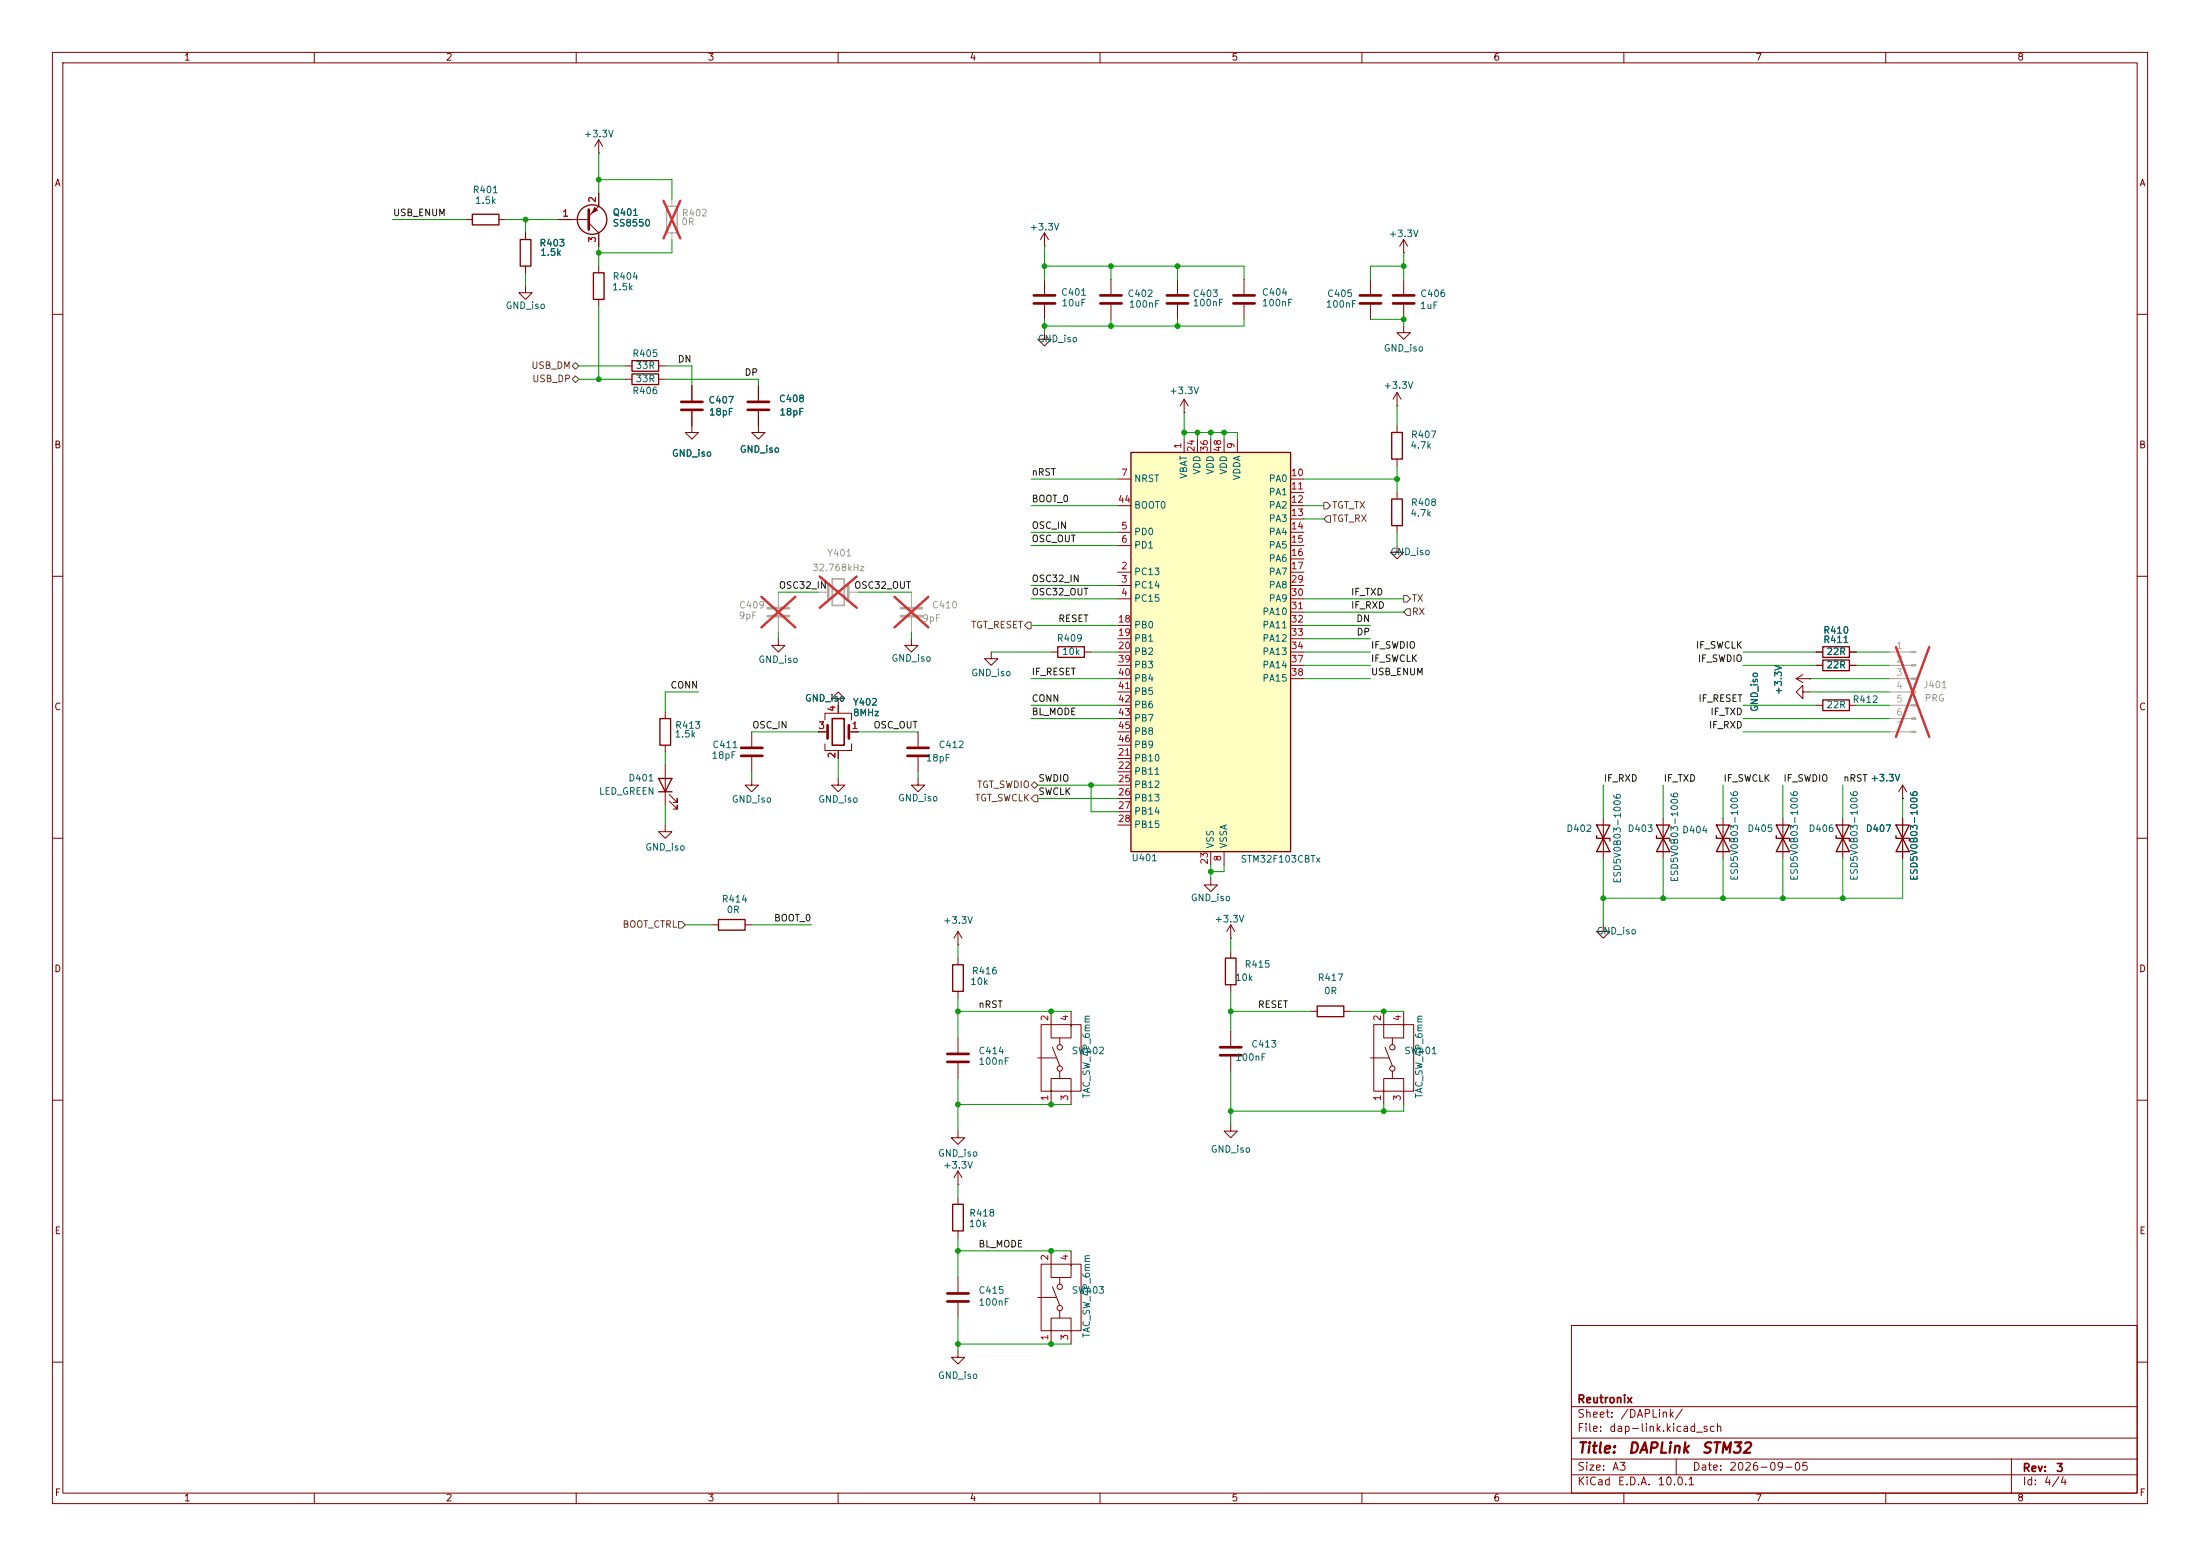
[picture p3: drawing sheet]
<svg xmlns="http://www.w3.org/2000/svg" width="420mm" height="297mm" viewBox="0 0 420 297" stroke-linecap="round" stroke-linejoin="round" font-family="sans-serif">
<g fill="none" stroke="#840000" stroke-width=".19">
<path d="M10 10h400v277h-400zM12 12h396v273h-396zM60 10v2M110 10v2M160 10v2M210 10v2M260 10v2M310 10v2M360 10v2M114.3 29.2h.1M114.3 36.8v2.6l-1.9 1.9M114.3 26.7v2.5"/>
<path d="M114.3 26.7l-.8 1.2M114.3 26.7l.8 1.2M88.9 41.9h1.3M95.2 41.9h1.3M100.3 54.6v1.3h-1.2l1.2 1.3 1.3-1.3h-1.3M106.7 41.9h5.7M112.4 42.5l1.9 2v2.5M199.4 47h.1M199.4 44.5l-.8 1.2M199.4 44.5l.8 1.2M199.4 44.5v2.5M10 60h2"/>
<path d="M408 60h2M10 110h2M408 110h2M127 135.9v1.3M189.2 124.5v1.2h-1.2l1.2 1.3 1.3-1.3h-1.3M200.7 124.5h1.2M207 124.5h1.3M10 160h2M127 142.2v1.3M127 146.1v7.6M127.8 152.9l1.5 1.5v-.7v.7h-.8M127.8 151.6l1.5 1.6v-.8v.8h-.8"/>
<path d="M160 148.6v1.3h-1.3l1.3 1.2 1.3-1.2h-1.3M408 160h2M135.9 176.5h1.3M142.2 176.5h1.3M182.9 177.8v2.5M182.9 177.8l-.8 1.3M182.9 177.8l.7 1.3M231.1 167.6v1.3h-1.2l1.2 1.3 1.3-1.3h-1.3M234.9 179.1h.1M234.9 176.5l-.7 1.3M234.9 176.5l.8 1.3M234.9 176.5v2.6"/>
<path d="M182.9 180.3h.1M182.9 182.9v1.3M182.9 189.2v1.3M10 210h2M234.9 214.6v1.3h-1.2l1.2 1.3 1.3-1.3h-1.3M408 210h2M300 253h108v32h-108zM10 260h2M300 278.5h108M300 274.5h108M300 268.5h108M320 278.5v3"/>
<path d="M384 278.5v6.5M408 260h2M60 285v2M110 285v2M160 285v2M210 285v2M260 285v2M300 281.5h108M310 285v2M360 285v2"/>
</g>
<g fill="none" stroke="#840000" stroke-width=".25">
<path d="M90.2 40.9h5v2h-5zM126 137.2h2v5h-2zM201.9 123.4h5.1v2.1h-5.1zM125.7 148.6h2.6l-1.3 2.5zM125.7 151.1h2.6M137.2 175.5h5v2h-5zM181.9 184.2h2v5h-2z"/>
<circle cx="113" cy="41.9" r="2.82"/>
</g>
<path d="M112.4 40v3.8" fill="none" stroke="#840000" stroke-width=".51"/>
<path d="M113.5 39.6l.5 .5-1 .5z" fill="#840000" stroke="#840000" stroke-width=".19"/>
<path d="M172 116.1h4M172 117.6h4" fill="none" stroke="#a1a1a1" stroke-width=".51"/>
<path d="M174 113v2.8M174 117.9v2.8" fill="none" stroke="#a1a1a1" stroke-width=".19"/>
<path d="M170.8 113.9l6.4 5.9M177.2 113.9l-6.4 5.9" fill="none" stroke="#e12e31" stroke-width=".46"/>
<path d="M215.9 86.4h30.5v76.2h-30.5z" fill="#ffffc2"/>
<g fill="none" stroke="#840000" stroke-width=".25">
<path d="M99.3 45.7h2v5.1h-2zM113.3 52.1h2v5.1h-2zM120.6 68.8h5.1v2.1h-5.1zM120.6 71.4h5.1v2h-5.1zM215.9 86.4h30.5v76.2h-30.5zM265.7 95.3h2v5h-2zM265.7 82.6h2v5h-2zM348 126h5.1v2h-5.1zM348 123.4h5.1v2.1h-5.1zM348 133.6h5.1v2h-5.1zM304.8 159.5v.5h2.5v.5M304.8 157.5h2.5l-1.2 2.5z"/>
<path d="M316.2 159.5v.5h2.6v.5M316.2 157.5h2.6l-1.3 2.5zM327.7 159.5v.5h2.5v.5M327.7 157.5h2.5l-1.3 2.5zM339.1 159.5v.5h2.5v.5M339.1 157.5h2.5l-1.2 2.5zM350.5 159.5v.5h2.6v.5M350.5 157.5h2.6l-1.3 2.5zM361.9 159.5v.5h2.6v.5M361.9 157.5h2.6l-1.3 2.5zM306.1 160l1.2 2.6h-2.5zM317.5 160l1.3 2.6h-2.6z"/>
<path d="M328.9 160l1.3 2.6h-2.5zM340.4 160l1.2 2.6h-2.5zM351.8 160l1.3 2.6h-2.6zM363.2 160l1.3 2.6h-2.6zM233.9 182.9h2.1v5.1h-2.1zM251.5 192h5v2.1h-5zM181.9 229.9h2v5h-2z"/>
</g>
<g fill="none" stroke="#840000" stroke-width=".19">
<path d="M114.3 36.8v2.6M100.3 44.5v1.2M100.3 50.8v1.3M106.7 41.9h2.5M114.3 44.5v2.5M114.3 50.8v1.3M114.3 57.2v1.2M199.4 53.3v2.8M199.4 58.2v2.8M212.1 53.3v2.8M212.1 58.2v2.8M224.8 53.3v2.8"/>
<path d="M224.8 58.2v2.8M237.5 53.3v2.8M237.5 58.2v2.8M261.6 53.3v2.8M261.6 58.2v2.8M268 48.3h.1M268 45.7v2.6M268 53.3v2.8M268 58.2v2.8M268 45.7l-.8 1.3M268 45.7l.7 1.3M119.4 69.9h1.2"/>
<path d="M119.4 72.4h1.2M125.7 69.9h1.3M125.7 72.4h1.3M132.1 78.5v4.1h-1.3l1.3 1.2 1.2-1.2h-1.2M132.1 73.7v2.8M144.8 78.5v4.1h-1.3l1.3 1.2 1.2-1.2h-1.2M144.8 73.7v2.8M199.4 63.5v1.3h-1.3l1.3 1.2 1.3-1.2h-1.3M226.1 78.7h.1M226.1 76.2v2.5M226.1 76.2l-.8 1.3M226.1 76.2l.7 1.3"/>
<path d="M266.7 77.5h.1M266.7 74.9v2.6M266.7 74.9l-.8 1.3M266.7 74.9l.8 1.3M268 62.2v1.3h-1.3l1.3 1.3 1.2-1.3h-1.2M213.4 91.4h2.5M213.4 96.5h2.5M226.1 83.8v2.6M228.6 83.8v2.6M231.1 83.8v2.6M233.7 83.8v2.6M236.2 83.8v2.6"/>
<path d="M246.4 91.4h2.5M246.4 94h2.5M246.4 96.5h2.5M246.4 99.1h2.5M266.7 81.3v1.3M266.7 87.6v1.3M266.7 94v1.3M213.4 109.2h2.5M213.4 111.8h2.5M213.4 114.3h2.5M213.4 101.6h2.5M213.4 104.1h2.5"/>
<path d="M213.4 119.4h2.5M246.4 109.2h2.5M246.4 111.8h2.5M246.4 114.3h2.5M246.4 101.6h2.5M246.4 104.1h2.5M246.4 106.7h2.5M246.4 119.4h2.5M246.4 116.8h2.5M266.7 104.1v1.3h-1.3l1.3 1.3 1.3-1.3h-1.3M266.7 100.3v1.3M143.5 139.7v2.8"/>
<path d="M148.6 121.9v1.3h-1.3l1.3 1.3 1.3-1.3h-1.3M156.2 139.7h1.8M157.5 137.4v-1.3h5.1v1.3M160 133.4h-1.3l1.3-1.3 1.3 1.3h-1.3v2.7M162.1 139.7h1.7M174 121.9v1.3h-1.3l1.3 1.3 1.3-1.3h-1.3M175.3 139.7v2.8M213.4 121.9h2.5M213.4 124.5h2.5M213.4 127h2.5M213.4 129.5h2.5M213.4 132.1h2.5"/>
<path d="M213.4 134.6h2.5M213.4 137.2h2.5M213.4 139.7h2.5M246.4 121.9h2.5M246.4 124.5h2.5M246.4 127h2.5M246.4 129.5h2.5M342.9 129.5h2.5M342.9 129.5l1.3 .8M344.2 132.1v1.3l-1.3-1.3 1.3-1.3v1.3h1.2M344.2 128.8l-1.3 .7M345.4 129.5h.1"/>
<path d="M346.7 124.5h1.3M346.7 127h1.3M346.7 134.6h1.3M353.1 124.5h1.2M353.1 127h1.2M353.1 134.6h1.2M127 157.5v1.3h-1.3l1.3 1.2 1.3-1.2h-1.3M143.5 148.6v1.3h-1.3l1.3 1.2 1.3-1.2h-1.3M143.5 144.5v2.8M157.5 142v1.3h5.1v-1.3M160 143.3v1.5M175.3 148.6v1.3h-1.3l1.3 1.2 1.2-1.2h-1.2"/>
<path d="M175.3 144.5v2.8M213.4 144.8h2.5M213.4 147.3h2.5M213.4 149.9h2.5M213.4 152.4h2.5M213.4 154.9h2.5M213.4 157.5h2.5M213.4 142.2h2.5M306.1 156.2v7.6M317.5 156.2v7.6M328.9 156.2v7.6M340.4 156.2v7.6"/>
<path d="M351.8 156.2v7.6M363.2 152.4h.1M363.2 149.9l-.7 1.2M363.2 149.9l.8 1.2M363.2 149.9v2.5M363.2 156.2v7.6M231.1 162.6v2.5M233.7 162.6v2.5M306.1 176.5v1.3h-1.3l1.3 1.3 1.2-1.3h-1.2M182.9 198.1v2.8M198.8 195.6h7.6v12.7h-7.6zM200.7 193v5.1h3.8v-2.4v.1"/>
<path d="M200.9 199.9l1.4 3.6M202.3 198.1v1.3M204.5 193v2.6M234.9 181.6v1.3M234.9 188v1.2M234.9 196.9v2.7M250.2 193h1.3M256.5 193h1.3M262.3 195.6h7.6v12.7h-7.6zM264.2 193v5.1h3.8v-2.4v.1M264.4 199.9l1.4 3.6M265.8 198.1v1.3"/>
<path d="M268 193v2.6M182.9 215.9v1.3h-1.3l1.3 1.2 1.2-1.2h-1.2M182.9 202.9v2.8M198.1 201.9h3.6M200.7 208.2v.1v-2.4h3.8v2.5M200.7 208.3v2.5M202.3 204.5v1.4M204.5 208.3v2.5M234.9 201.7v2.8M261.6 201.9h3.6M264.2 208.2v.1v-2.4h3.8v2.5M264.2 208.3v2.5"/>
<path d="M265.8 204.5v1.4M268 208.3v2.5M182.9 226.1h.1M182.9 223.5l-.8 1.3M182.9 223.5l.7 1.3M182.9 223.5v2.6M182.9 228.6v1.3M182.9 234.9v1.3M200.7 238.8v5h3.8v-2.4v.2M204.5 238.8v2.5M182.9 257.8v1.3h-1.3l1.3 1.2 1.2-1.2h-1.2M182.9 243.8v2.8"/>
<path d="M182.9 248.7v2.8M198.1 247.6h3.6M198.8 241.3h7.6v12.7h-7.6zM200.7 253.9v.1v-2.4h3.8v2.5M200.7 254v2.5M200.9 245.6l1.4 3.6M202.3 243.8v1.3M202.3 250.2v1.4M204.5 254v2.5"/>
<circle cx="202.3" cy="199.9" r=".51"/>
<circle cx="265.8" cy="199.9" r=".51"/>
<circle cx="202.3" cy="204" r=".51"/>
<circle cx="265.8" cy="204" r=".51"/>
<circle cx="202.3" cy="245.6" r=".51"/>
<circle cx="202.3" cy="249.7" r=".51"/>
</g>
<path d="M127.3 39.4h2v5.1h-2z" fill="none" stroke="#a1a1a1" stroke-width=".25"/>
<g fill="none" stroke="#a1a1a1" stroke-width=".19">
<path d="M128.3 38.1v1.3M128.3 44.5v1.2M148.6 113v2.8M148.6 117.9v2.8M156.2 113h1.9M161.9 113h1.9M360.7 124.5h4.2M360.7 127h4.2M360.7 129.5h4.2M360.7 132.1h4.2M360.7 134.6h4.2M360.7 137.2h4.2"/>
<path d="M360.7 139.7h4.2"/>
</g>
<path d="M126.7 38.3l3.2 7.2M129.9 38.3l-3.2 7.2M145.4 113.9l6.4 5.9M151.8 113.9l-6.4 5.9M156.5 110l7.1 6M163.6 110l-7.1 6M361.9 123.5l6.4 17.1M368.3 123.5l-6.4 17.1" fill="none" stroke="#e12e31" stroke-width=".46"/>
<g fill="none" stroke="#840000" stroke-width=".51">
<path d="M197.4 56.4h4M197.4 57.9h4M210.1 56.4h4M210.1 57.9h4M222.8 56.4h4M222.8 57.9h4M235.5 56.4h4M235.5 57.9h4M259.6 56.4h4.1M259.6 57.9h4.1M265.9 56.4h4.1M265.9 57.9h4.1"/>
<path d="M130 76.7h4.1M130 78.2h4.1M142.7 76.7h4.1M142.7 78.2h4.1M158 138.4v2.6M162.1 138.4v2.6M141.5 142.7h4M141.5 144.3h4M173.2 142.7h4.1M173.2 144.3h4.1M232.9 199.9h4.1M180.8 201.2h4.1"/>
<path d="M180.8 202.7h4.1M232.9 201.4h4.1M180.8 246.9h4.1M180.8 248.4h4.1"/>
</g>
<path d="M158.9 137.2h2.3v5h-2.3z" fill="none" stroke="#840000" stroke-width=".3"/>
<path d="M146.6 116.1h4M146.6 117.6h4M158.1 111.8v2.5M161.9 111.8v2.5" fill="none" stroke="#a1a1a1" stroke-width=".51"/>
<g fill="#a1a1a1" stroke="#a1a1a1" stroke-width=".19">
<path d="M364.9 124.3h.9v.3h-.9z"/>
<path d="M364.9 126.9h.9v.2h-.9z"/>
<path d="M364.9 129.4h.9v.3h-.9z"/>
<path d="M364.9 132h.9v.2h-.9z"/>
<path d="M364.9 134.5h.9v.2h-.9z"/>
<path d="M364.9 137h.9v.3h-.9z"/>
<path d="M364.9 139.6h.9v.2h-.9z"/>
</g>
<path d="M158.9 110.5h2.3v5.1h-2.3z" fill="none" stroke="#a1a1a1" stroke-width=".3"/>
<path d="M109.2 69.9l.7-.7 .6 .7-.6 .6zM109.2 72.4l.7-.6 .6 .6-.6 .6zM252.7 95.9h.7l.6 .6-.6 .7h-.7zM253.4 98.4h.6v1.3h-.6l-.7-.6zM195.6 119.4l.6-.7h.6v1.3h-.6zM268 113.7h.6l.6 .6-.6 .6h-.6zM268.6 116.2h.6v1.3h-.6l-.6-.7zM196.8 149.9l.7-.7 .6 .7-.6 .6zM197.5 151.8h.6v1.2h-.6l-.7-.6zM129.5 175.9h.7l.6 .6-.6 .7h-.7z" fill="none" stroke="#725600" stroke-width=".19"/>
<g fill="none" stroke="#009600" stroke-width=".19">
<path d="M114.3 34.3h14v3.8M114.3 29.2v7.6M74.9 41.9h14M96.5 41.9h10.2M100.3 41.9v2.6M100.3 52.1v2.5M114.3 47v3.8M114.3 58.4v14M128.3 45.7v2.6h-14M199.4 50.8h38.1v2.5M199.4 47v6.3M212.1 50.8v2.5"/>
<path d="M224.8 50.8v2.5M268 50.8h-6.4v2.5M268 48.3v5M110.5 72.4h8.9M110.5 69.9h8.9M127 72.4h17.8v1.3M127 69.9h5.1v3.8M199.4 61v2.5M212.1 61v1.2M224.8 61v1.2M226.1 78.7v5.1M237.5 61v1.2h-38.1"/>
<path d="M261.6 61h6.4v1.2M266.7 77.5v3.8M196.8 91.4h16.6M196.8 96.5h16.6M226.1 82.6h10.1v1.2M228.6 82.6v1.2M231.1 82.6v1.2M233.7 82.6v1.2M248.9 91.4h17.8M248.9 96.5h3.8M248.9 99.1h3.8M266.7 88.9v5.1"/>
<path d="M148.6 113h7.6M163.8 113h10.2M196.8 119.4h16.6M196.8 111.8h16.6M196.8 101.6h16.6M196.8 104.1h16.6M196.8 114.3h16.6M248.9 119.4h12.7M248.9 114.3h19.1M248.9 116.8h19.1M266.7 101.6v2.5M133.3 132.1h-6.3v3.8"/>
<path d="M143.5 139.7h12.7M148.6 120.7v1.2M163.8 139.7h11.5M174 120.7v1.2M189.2 124.5h11.5M196.8 134.6h16.6M196.8 137.2h16.6M196.8 129.5h16.6M208.3 124.5h5.1M248.9 124.5h12.7M248.9 129.5h12.7M248.9 127h12.7"/>
<path d="M248.9 121.9h12.7M332.7 124.5h14M332.7 134.6h14M332.7 137.2h28M332.7 139.7h28M332.7 127h14M345.4 129.5h15.3M345.4 132.1h15.3M354.3 124.5h6.4M354.3 134.6h6.4M354.3 127h6.4M127 143.5v2.6"/>
<path d="M127 153.7v3.8M143.5 147.3v1.3M160 144.8v3.8M175.3 147.3v1.3M198.1 152.4h15.3M198.1 149.9h15.3M208.3 149.9v5h5.1M306.1 149.9v6.3M317.5 149.9v6.3M328.9 149.9v6.3M340.4 149.9v6.3M351.8 149.9v6.3"/>
<path d="M363.2 152.4v3.8M130.8 176.5h5.1M143.5 176.5h11.4M231.1 165.1v2.5M233.7 165.1v1.3h-2.6M234.9 179.1v2.5M306.1 163.8v12.7M317.5 163.8v7.7M328.9 163.8v7.7M340.4 163.8v7.7M351.8 163.8v7.7M363.2 163.8v7.7h-57.1"/>
<path d="M182.9 193h21.6M182.9 180.3v2.6M182.9 190.5v7.6M234.9 193h15.3M234.9 189.2v7.7M257.8 193h10.2M182.9 205.7v10.2M182.9 210.8h21.6M234.9 204.5v10.1M264.2 210.8v1.3M268 210.8v1.3h-33.1M182.9 226.1v2.5"/>
<path d="M182.9 236.2v7.6M182.9 238.8h21.6M182.9 251.5v6.3M182.9 256.5h21.6"/>
</g>
<g fill="#009600" stroke="#009600" stroke-width=".19">
<circle cx="114.3" cy="34.3" r=".46"/>
<circle cx="212.1" cy="62.2" r=".46"/>
<circle cx="199.4" cy="62.2" r=".46"/>
<circle cx="100.3" cy="41.9" r=".46"/>
<circle cx="199.4" cy="50.8" r=".46"/>
<circle cx="114.3" cy="48.3" r=".46"/>
<circle cx="114.3" cy="72.4" r=".46"/>
<circle cx="228.6" cy="82.6" r=".46"/>
<circle cx="212.1" cy="50.8" r=".46"/>
<circle cx="268" cy="61" r=".46"/>
<circle cx="266.7" cy="91.4" r=".46"/>
<circle cx="224.8" cy="50.8" r=".46"/>
<circle cx="268" cy="50.8" r=".46"/>
<circle cx="224.8" cy="62.2" r=".46"/>
<circle cx="231.1" cy="82.6" r=".46"/>
<circle cx="233.7" cy="82.6" r=".46"/>
<circle cx="226.1" cy="82.6" r=".46"/>
<circle cx="306.1" cy="171.5" r=".46"/>
<circle cx="264.2" cy="193" r=".46"/>
<circle cx="317.5" cy="171.5" r=".46"/>
<circle cx="264.2" cy="212.1" r=".46"/>
<circle cx="182.9" cy="238.8" r=".46"/>
<circle cx="200.7" cy="238.8" r=".46"/>
<circle cx="182.9" cy="256.5" r=".46"/>
<circle cx="182.9" cy="210.8" r=".46"/>
<circle cx="200.7" cy="256.5" r=".46"/>
<circle cx="340.4" cy="171.5" r=".46"/>
<circle cx="328.9" cy="171.5" r=".46"/>
<circle cx="351.8" cy="171.5" r=".46"/>
<circle cx="200.7" cy="193" r=".46"/>
<circle cx="200.7" cy="210.8" r=".46"/>
<circle cx="182.9" cy="193" r=".46"/>
<circle cx="231.1" cy="166.4" r=".46"/>
<circle cx="234.9" cy="193" r=".46"/>
<circle cx="234.9" cy="212.1" r=".46"/>
<circle cx="208.3" cy="149.9" r=".46"/>
</g>
<g font-size="2" fill="#840000">
<text x="301" y="277.9">Title:</text>
<text x="310.6" y="277.9">DAPLink</text>
<text x="324.7" y="277.9">STM32</text>
</g>
<g font-size="1.5" fill="#840000">
<text x="301" y="268.2">Reutronix</text>
<text x="301" y="273.7">File:</text>
<text x="301" y="271">Sheet:</text>
<text x="307.1" y="273.7">dap-link.kicad_sch</text>
<text x="309.2" y="271">/DAPLink/</text>
<text x="301" y="281.1">Size:</text>
<text x="307.6" y="281.1">A3</text>
<text x="323" y="281.1">Date:</text>
<text x="330" y="281.1">2026-09-05</text>
<text x="386" y="281.3">Rev:</text>
<text x="392.4" y="281.3">3</text>
<text x="301" y="283.9">KiCad</text>
<text x="308.7" y="283.9">E.D.A.</text>
<text x="316.3" y="283.9">10.0.1</text>
<text x="386" y="283.9">Id:</text>
<text x="390.1" y="283.9">4/4</text>
</g>
<g font-size="1.3" fill="#840000">
<text x="35" y="11.9">1</text>
<text x="85" y="11.9">2</text>
<text x="135" y="11.9">3</text>
<text x="185" y="11.9">4</text>
<text x="235" y="11.9">5</text>
<text x="285" y="11.9">6</text>
<text x="335" y="11.9">7</text>
<text x="385" y="11.9">8</text>
<text x="10.3" y="35.9">A</text>
<text x="408.3" y="35.9">A</text>
<text x="10.3" y="85.9">B</text>
<text x="408.2" y="85.9">B</text>
<text x="10.3" y="135.9">C</text>
<text x="408.2" y="135.9">C</text>
<text x="10.3" y="185.9">D</text>
<text x="408.2" y="185.9">D</text>
<text x="10.3" y="235.9">E</text>
<text x="408.3" y="235.9">E</text>
<text x="10.3" y="285.9">F</text>
<text x="35" y="286.9">1</text>
<text x="85" y="286.9">2</text>
<text x="135" y="286.9">3</text>
<text x="185" y="286.9">4</text>
<text x="235" y="286.9">5</text>
<text x="285" y="286.9">6</text>
<text x="335" y="286.9">7</text>
<text x="385" y="286.9">8</text>
<text x="408.3" y="285.9">F</text>
</g>
<g font-size="1.3" fill="#006464">
<text x="111.4" y="26.5">+3.3V</text>
<text x="90.1" y="37.2">R401</text>
<text x="90.6" y="39.2">1.5k</text>
<text x="116.8" y="41.5">Q401</text>
<text x="102.9" y="47.3">R403</text>
<text x="116.8" y="43.5">SS8550</text>
<text x="196.4" y="44.3">+3.3V</text>
<text x="265" y="45.6">+3.3V</text>
<text x="103" y="49.1">1.5k</text>
<text x="116.8" y="53.7">R404</text>
<text x="96.4" y="59.3">GND_iso</text>
<text x="116.7" y="55.7">1.5k</text>
<text x="202.4" y="56.7">C401</text>
<text x="202.5" y="58.8">10uF</text>
<text x="215.1" y="57">C402</text>
<text x="215.4" y="59">100nF</text>
<text x="227.6" y="57">C403</text>
<text x="227.6" y="58.8">100nF</text>
<text x="240.8" y="56.7">C404</text>
<text x="240.8" y="58.8">100nF</text>
<text x="253" y="59">100nF</text>
<text x="253.2" y="57">C405</text>
<text x="271" y="59.3">1uF</text>
<text x="271" y="57">C406</text>
<text x="198" y="65.6">GND_iso</text>
<text x="120.6" y="68.4">R405</text>
<text x="121.2" y="70.7">33R</text>
<text x="264.1" y="67.4">GND_iso</text>
<text x="120.6" y="75.5">R406</text>
<text x="121.2" y="73.3">33R</text>
<text x="135.1" y="77.3">C407</text>
<text x="148.6" y="77.1">C408</text>
<text x="223.1" y="75.5">+3.3V</text>
<text x="264" y="74.5">+3.3V</text>
<text x="135.2" y="79.6">18pF</text>
<text x="148.7" y="79.6">18pF</text>
<text x="269.2" y="83.9">R407</text>
<text x="128.2" y="87.5">GND_iso</text>
<text x="141.1" y="86.7">GND_iso</text>
<text x="269.1" y="86">4.7k</text>
<text x="216.4" y="92.3">NRST</text>
<text x="226.9" y="91.5" transform="rotate(-90 226.9 91.5)">VBAT</text>
<text x="229.5" y="90.7" transform="rotate(-90 229.5 90.7)">VDD</text>
<text x="232" y="90.7" transform="rotate(-90 232 90.7)">VDD</text>
<text x="234.5" y="90.7" transform="rotate(-90 234.5 90.7)">VDD</text>
<text x="237.1" y="91.8" transform="rotate(-90 237.1 91.8)">VDDA</text>
<text x="242.1" y="92.3">PA0</text>
<text x="242.1" y="94.8">PA1</text>
<text x="216.4" y="97.4">BOOT0</text>
<text x="242.1" y="97.4">PA2</text>
<text x="242.1" y="99.9">PA3</text>
<text x="269.1" y="98.9">4.7k</text>
<text x="269.2" y="96.9">R408</text>
<text x="216.4" y="102.5">PD0</text>
<text x="216.4" y="105">PD1</text>
<text x="242.1" y="102.5">PA4</text>
<text x="242.1" y="105">PA5</text>
<text x="242.1" y="107.5">PA6</text>
<text x="265.3" y="106.3">GND_iso</text>
<text x="216.4" y="110.1">PC13</text>
<text x="216.4" y="112.6">PC14</text>
<text x="242.1" y="110.1">PA7</text>
<text x="242.1" y="112.6">PA8</text>
<text x="216.4" y="115.2">PC15</text>
<text x="240.9" y="117.7">PA10</text>
<text x="242.1" y="115.2">PA9</text>
<text x="201.6" y="122.8">R409</text>
<text x="202.6" y="125.3">10k</text>
<text x="216.4" y="120.2">PB0</text>
<text x="216.4" y="122.8">PB1</text>
<text x="216.4" y="125.3">PB2</text>
<text x="240.9" y="120.2">PA11</text>
<text x="240.9" y="122.8">PA12</text>
<text x="240.9" y="125.3">PA13</text>
<text x="348" y="123">R411</text>
<text x="348" y="121.3">R410</text>
<text x="348.6" y="125.3">22R</text>
<text x="144.7" y="126.8">GND_iso</text>
<text x="170.1" y="126.6">GND_iso</text>
<text x="185.3" y="129.4">GND_iso</text>
<text x="216.4" y="127.9">PB3</text>
<text x="216.4" y="130.4">PB4</text>
<text x="240.9" y="127.9">PA14</text>
<text x="240.9" y="130.4">PA15</text>
<text x="348.6" y="127.9">22R</text>
<text x="153.6" y="134.2">GND_iso</text>
<text x="162.7" y="135">Y402</text>
<text x="162.7" y="137">8MHz</text>
<text x="216.4" y="132.9">PB5</text>
<text x="216.4" y="135.5">PB6</text>
<text x="335.9" y="136" transform="rotate(-90 335.9 136)">GND_iso</text>
<text x="340.5" y="132.7" transform="rotate(-90 340.5 132.7)">+3.3V</text>
<text x="348.6" y="135.5">22R</text>
<text x="353.6" y="134.5">R412</text>
<text x="128.7" y="141.1">1.5k</text>
<text x="128.8" y="139.4">R413</text>
<text x="135.9" y="143.1">C411</text>
<text x="179.1" y="143.1">C412</text>
<text x="216.4" y="138">PB7</text>
<text x="216.4" y="140.6">PB8</text>
<text x="216.4" y="143.1">PB9</text>
<text x="119.9" y="149.5">D401</text>
<text x="135.7" y="145.1">18pF</text>
<text x="176.6" y="145.6">18pF</text>
<text x="216.4" y="145.6">PB10</text>
<text x="216.4" y="148.2">PB11</text>
<text x="357" y="149.5">+3.3V</text>
<text x="114.2" y="152">LED_GREEN</text>
<text x="139.6" y="153.5">GND_iso</text>
<text x="156.1" y="153.5">GND_iso</text>
<text x="171.3" y="153.3">GND_iso</text>
<text x="216.4" y="150.7">PB12</text>
<text x="216.4" y="153.3">PB13</text>
<text x="216.4" y="155.8">PB14</text>
<text x="216.4" y="158.3">PB15</text>
<text x="298.9" y="159.1">D402</text>
<text x="310.6" y="159.1">D403</text>
<text x="321" y="159.4">D404</text>
<text x="333.5" y="159.1">D405</text>
<text x="345.2" y="159.1">D406</text>
<text x="356.1" y="159.1">D407</text>
<text x="123.1" y="162.7">GND_iso</text>
<text x="215.9" y="164.7">U401</text>
<text x="232" y="162.1" transform="rotate(-90 232 162.1)">VSS</text>
<text x="234.5" y="162.1" transform="rotate(-90 234.5 162.1)">VSSA</text>
<text x="236.7" y="164.9">STM32F103CBTx</text>
<text x="137.7" y="172.6">R414</text>
<text x="227.2" y="172.3">GND_iso</text>
<text x="309.7" y="168.7" transform="rotate(-90 309.7 168.7)">ESD5V0B03-1006</text>
<text x="320.6" y="168.5" transform="rotate(-90 320.6 168.5)">ESD5V0B03-1006</text>
<text x="332.1" y="168.2" transform="rotate(-90 332.1 168.2)">ESD5V0B03-1006</text>
<text x="343.5" y="168.2" transform="rotate(-90 343.5 168.2)">ESD5V0B03-1006</text>
<text x="354.9" y="168.2" transform="rotate(-90 354.9 168.2)">ESD5V0B03-1006</text>
<text x="366.4" y="168.2" transform="rotate(-90 366.4 168.2)">ESD5V0B03-1006</text>
<text x="138.6" y="174.6">0R</text>
<text x="179.9" y="176.6">+3.3V</text>
<text x="231.8" y="176.4">+3.3V</text>
<text x="304.7" y="178.7">GND_iso</text>
<text x="237.5" y="185">R415</text>
<text x="185.1" y="188.3">10k</text>
<text x="185.4" y="186.3">R416</text>
<text x="235.7" y="187.6">10k</text>
<text x="251.4" y="187.6">R417</text>
<text x="252.7" y="190.1">0R</text>
<text x="186.7" y="201.5">C414</text>
<text x="186.7" y="203.6">100nF</text>
<text x="204.5" y="201.5">SW402</text>
<text x="235.7" y="202.8">100nF</text>
<text x="238.8" y="200.3">C413</text>
<text x="268" y="201.5">SW401</text>
<text x="208.4" y="209.8" transform="rotate(-90 208.4 209.8)">TAC_SW_4P_6mm</text>
<text x="271.9" y="209.8" transform="rotate(-90 271.9 209.8)">TAC_SW_4P_6mm</text>
<text x="179" y="221.1">GND_iso</text>
<text x="231" y="220.3">GND_iso</text>
<text x="179.9" y="223.4">+3.3V</text>
<text x="184.9" y="232.5">R418</text>
<text x="184.9" y="234.5">10k</text>
<text x="186.7" y="247.2">C415</text>
<text x="186.7" y="249.5">100nF</text>
<text x="204.5" y="247.2">SW403</text>
<text x="208.4" y="255.5" transform="rotate(-90 208.4 255.5)">TAC_SW_4P_6mm</text>
<text x="179" y="263.5">GND_iso</text>
</g>
<g font-size="1.3" fill="#0f0f0f">
<text x="74.9" y="41.6">USB_ENUM</text>
<text x="129.3" y="69.5">DN</text>
<text x="142" y="72">DP</text>
<text x="196.8" y="91.1">nRST</text>
<text x="196.8" y="101.3">OSC_IN</text>
<text x="196.8" y="96.2">BOOT_0</text>
<text x="196.8" y="103.8">OSC_OUT</text>
<text x="148.6" y="112.7">OSC32_IN</text>
<text x="163" y="112.7">OSC32_OUT</text>
<text x="196.8" y="114">OSC32_OUT</text>
<text x="196.8" y="111.4">OSC32_IN</text>
<text x="257.8" y="114">IF_TXD</text>
<text x="201.9" y="119">RESET</text>
<text x="257.8" y="116.5">IF_RXD</text>
<text x="258.8" y="119">DN</text>
<text x="258.9" y="121.6">DP</text>
<text x="261.6" y="124.1">IF_SWDIO</text>
<text x="323.6" y="124.1">IF_SWCLK</text>
<text x="127.9" y="131.7">CONN</text>
<text x="196.8" y="129.2">IF_RESET</text>
<text x="261.6" y="129.2">USB_ENUM</text>
<text x="261.6" y="126.7">IF_SWCLK</text>
<text x="324" y="126.7">IF_SWDIO</text>
<text x="196.8" y="136.8">BL_MODE</text>
<text x="196.8" y="134.3">CONN</text>
<text x="324.1" y="134.3">IF_RESET</text>
<text x="326.4" y="136.8">IF_TXD</text>
<text x="143.5" y="139.4">OSC_IN</text>
<text x="166.7" y="139.4">OSC_OUT</text>
<text x="326.1" y="139.4">IF_RXD</text>
<text x="198.1" y="149.5">SWDIO</text>
<text x="306.1" y="149.5">IF_RXD</text>
<text x="317.5" y="149.5">IF_TXD</text>
<text x="328.9" y="149.5">IF_SWCLK</text>
<text x="340.4" y="149.5">IF_SWDIO</text>
<text x="351.8" y="149.5">nRST +3.3V</text>
<text x="198.1" y="152.1">SWCLK</text>
<text x="147.7" y="176.2">BOOT_0</text>
<text x="186.7" y="192.7">nRST</text>
<text x="240" y="192.7">RESET</text>
<text x="186.7" y="238.4">BL_MODE</text>
</g>
<g font-size="1.3" fill="#a90000">
<text x="107.2" y="41.7">1</text>
<text x="114" y="38.8" transform="rotate(-90 114 38.8)">2</text>
<text x="114" y="46.4" transform="rotate(-90 114 46.4)">3</text>
<text x="225.8" y="85.8" transform="rotate(-90 225.8 85.8)">1</text>
<text x="228.3" y="86.4" transform="rotate(-90 228.3 86.4)">24</text>
<text x="230.9" y="86.4" transform="rotate(-90 230.9 86.4)">36</text>
<text x="233.4" y="86.4" transform="rotate(-90 233.4 86.4)">48</text>
<text x="236" y="85.8" transform="rotate(-90 236 85.8)">9</text>
<text x="213.9" y="91.2">7</text>
<text x="246.3" y="91.2">10</text>
<text x="246.3" y="93.7">11</text>
<text x="213.3" y="96.3">44</text>
<text x="213.9" y="101.3">5</text>
<text x="246.3" y="96.3">12</text>
<text x="246.3" y="98.8">13</text>
<text x="246.3" y="101.3">14</text>
<text x="213.9" y="103.9">6</text>
<text x="246.3" y="103.9">15</text>
<text x="246.3" y="106.4">16</text>
<text x="213.9" y="109">2</text>
<text x="213.9" y="111.5">3</text>
<text x="246.3" y="109">17</text>
<text x="246.3" y="111.5">29</text>
<text x="213.3" y="119.1">18</text>
<text x="213.9" y="114">4</text>
<text x="246.3" y="114">30</text>
<text x="246.3" y="116.6">31</text>
<text x="246.3" y="119.1">32</text>
<text x="213.3" y="121.7">19</text>
<text x="213.3" y="124.2">20</text>
<text x="246.3" y="121.7">33</text>
<text x="246.3" y="124.2">34</text>
<text x="213.3" y="126.7">39</text>
<text x="213.3" y="129.3">40</text>
<text x="213.3" y="131.8">41</text>
<text x="246.3" y="126.7">37</text>
<text x="246.3" y="129.3">38</text>
<text x="159.8" y="136" transform="rotate(-90 159.8 136)">4</text>
<text x="213.3" y="134.4">42</text>
<text x="213.3" y="136.9">43</text>
<text x="156.1" y="139.4">3</text>
<text x="162.5" y="139.4">1</text>
<text x="213.3" y="139.4">45</text>
<text x="213.3" y="142">46</text>
<text x="159.8" y="144.9" transform="rotate(-90 159.8 144.9)">2</text>
<text x="213.3" y="144.5">21</text>
<text x="213.3" y="147.1">22</text>
<text x="213.3" y="149.6">25</text>
<text x="213.3" y="152.1">26</text>
<text x="213.3" y="154.7">27</text>
<text x="213.3" y="157.2">28</text>
<text x="230.9" y="165.1" transform="rotate(-90 230.9 165.1)">23</text>
<text x="233.4" y="164.5" transform="rotate(-90 233.4 164.5)">8</text>
<text x="200.4" y="195" transform="rotate(-90 200.4 195)">2</text>
<text x="204.2" y="195" transform="rotate(-90 204.2 195)">4</text>
<text x="263.9" y="195" transform="rotate(-90 263.9 195)">2</text>
<text x="267.7" y="195" transform="rotate(-90 267.7 195)">4</text>
<text x="200.4" y="210.3" transform="rotate(-90 200.4 210.3)">1</text>
<text x="204.2" y="210.3" transform="rotate(-90 204.2 210.3)">3</text>
<text x="263.9" y="210.3" transform="rotate(-90 263.9 210.3)">1</text>
<text x="267.7" y="210.3" transform="rotate(-90 267.7 210.3)">3</text>
<text x="200.4" y="240.7" transform="rotate(-90 200.4 240.7)">2</text>
<text x="204.2" y="240.7" transform="rotate(-90 204.2 240.7)">4</text>
<text x="200.4" y="256" transform="rotate(-90 200.4 256)">1</text>
<text x="204.2" y="256" transform="rotate(-90 204.2 256)">3</text>
</g>
<g font-size="1.3" fill="#989898">
<text x="130.1" y="41.6">R402</text>
<text x="130" y="43.3">0R</text>
<text x="157.8" y="106.5">Y401</text>
<text x="154.9" y="109.3">32.768kHz</text>
<text x="140.9" y="118.5">9pF</text>
<text x="141" y="116.4">C409</text>
<text x="176" y="119">9pF</text>
<text x="177.8" y="116.4">C410</text>
<text x="367" y="131.7">J401</text>
<text x="367.3" y="134.2">PRG</text>
</g>
<g font-size="1.3" fill="#725600">
<text x="101.3" y="70.7">USB_DM</text>
<text x="101.5" y="73.3">USB_DP</text>
<text x="254.2" y="97.4">TGT_TX</text>
<text x="254.2" y="99.9">TGT_RX</text>
<text x="269.4" y="117.7">RX</text>
<text x="269.4" y="115.2">TX</text>
<text x="185.3" y="120.2">TGT_RESET</text>
<text x="186.1" y="153.3">TGT_SWCLK</text>
<text x="186.4" y="150.7">TGT_SWDIO</text>
<text x="118.7" y="177.4">BOOT_CTRL</text>
</g>
<g font-size="1.3" fill="#aaa">
<text x="361.9" y="124.2">1</text>
<text x="361.9" y="126.7">2</text>
<text x="361.9" y="129.3">3</text>
<text x="361.9" y="131.8">4</text>
<text x="361.9" y="134.4">5</text>
<text x="361.9" y="136.9">6</text>
<text x="361.9" y="139.4">7</text>
</g>
</svg>
